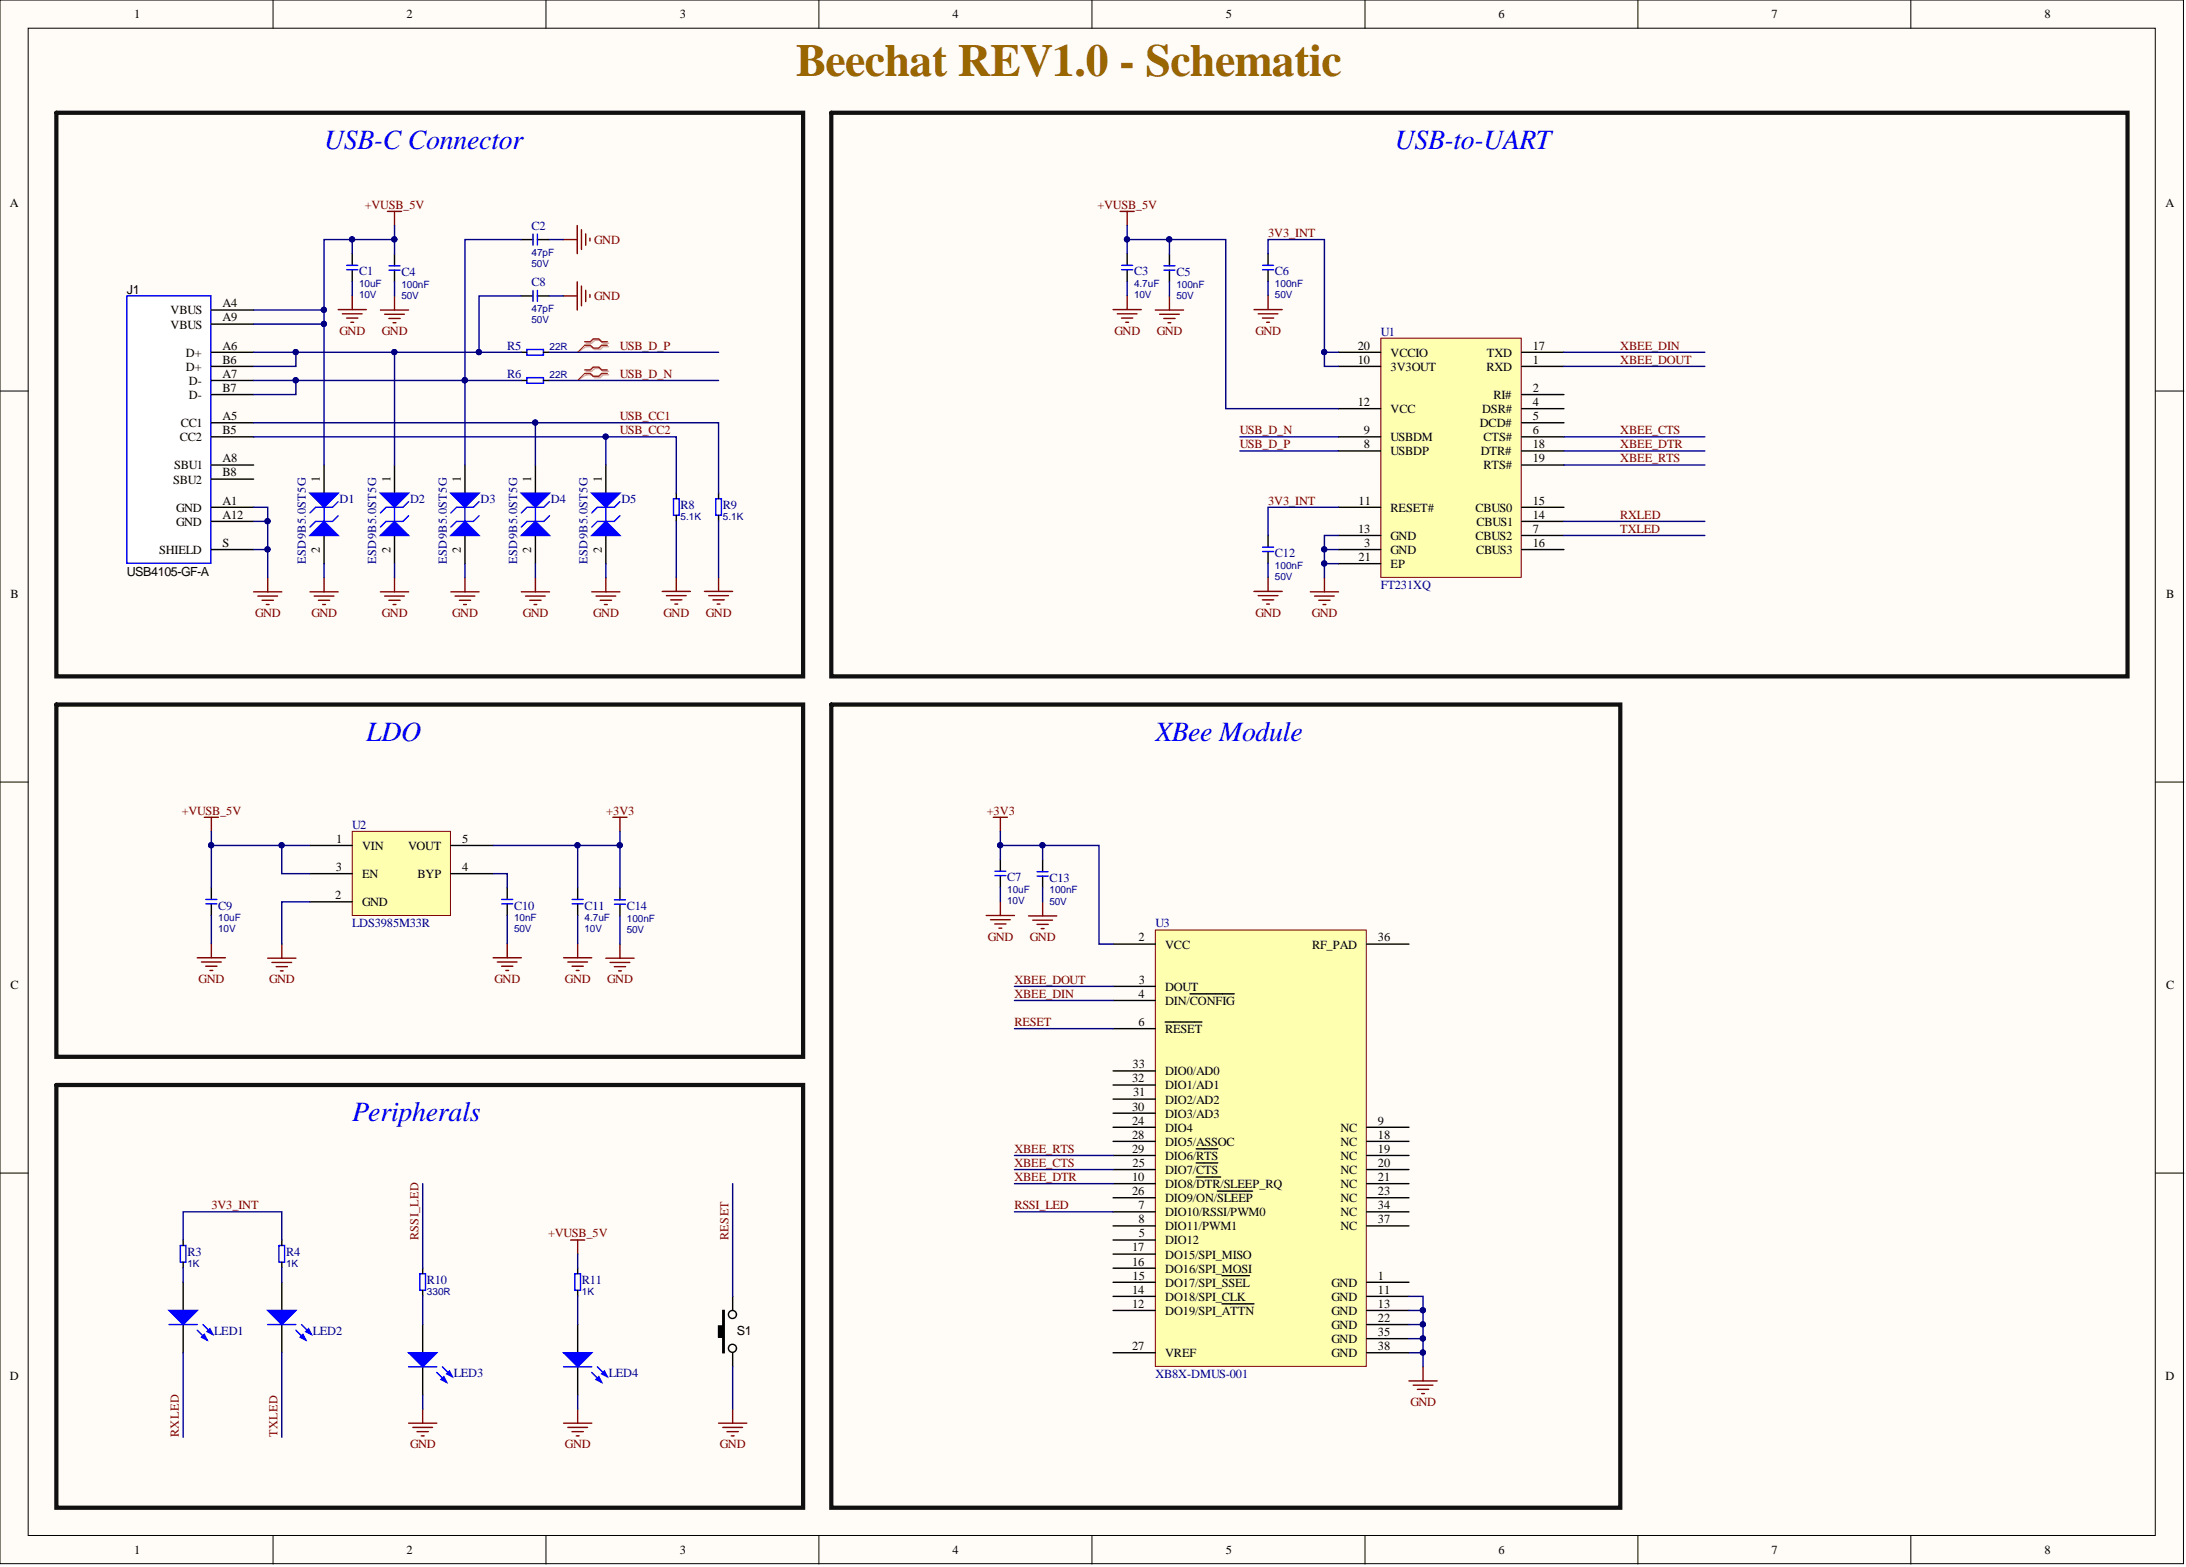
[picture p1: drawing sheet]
<svg xmlns="http://www.w3.org/2000/svg" width="393mm" height="282mm" viewBox="0 0 393 282" stroke-linecap="round" stroke-linejoin="round" font-family="sans-serif">
<g fill="#fffcf8" stroke="#000" stroke-width=".18">
<path d="M0 0h392.9v281.3h-392.9z"/>
<path d="M5.1 5.1h382.7v271.1h-382.7z"/>
</g>
<g fill="none" stroke="#000" stroke-width=".18">
<path d="M49.1 0v5.1M98.2 0v5.1M147.3 0v5.1M196.5 0v5.1M245.6 0v5.1M294.7 0v5.1M343.8 0v5.1M0 70.3h5.1M387.9 70.3h5.1M0 140.7h5.1M387.9 140.7h5.1M0 211h5.1"/>
<path d="M387.9 211h5.1M49.1 276.3v5M98.2 276.3v5M147.3 276.3v5M196.5 276.3v5M245.6 276.3v5M294.7 276.3v5M343.8 276.3v5"/>
</g>
<path d="M207.9 167.3h37.9v78.5h-37.9z" fill="#ffffb0" stroke="#800000" stroke-width=".18"/>
<g fill="none" stroke="#000" stroke-width=".25">
<path d="M200.3 169.8h7.6M200.3 177.4h7.6M200.3 180h7.6M214.1 178.8h1.4M215.6 178.8h1.5M217.2 178.8h1.5M218.8 178.8h1.7M220.6 178.8h1.5M245.9 169.8h7.6M200.3 185h7.6M200.3 197.7h7.6M200.3 195.2h7.6"/>
<path d="M200.3 192.6h7.6M209.7 183.8h2.7M212.5 183.8h1M213.6 183.8h1.3M215 183.8h1.3M200.3 218h7.6M200.3 202.8h7.6M200.3 212.9h7.6M200.3 205.3h7.6M200.3 207.8h7.6M200.3 210.4h7.6M200.3 215.4h7.6"/>
<path d="M200.3 200.2h7.6M215.2 211.7h1.6M215.2 209.2h1.4M215.2 206.7h2.8M216.7 209.2h1.3M216.9 211.7h1.2M218 209.2h1.1M218 206.7h1.1M218.2 211.7h1.4M219 214.3h1.1M220.2 214.3h1.2M221.5 214.3h1.3"/>
<path d="M222.9 214.3h1.2M224.2 214.3h1.2M245.9 218h7.6M245.9 202.8h7.6M245.9 212.9h7.6M245.9 205.3h7.6M245.9 207.8h7.6M245.9 210.4h7.6M245.9 215.4h7.6M200.3 230.7h7.6M200.3 223.1h7.6M200.3 220.5h7.6"/>
<path d="M200.3 233.2h7.6M200.3 235.7h7.6M200.3 228.1h7.6M200.3 225.6h7.6M219.9 234.5h2.8M219.9 229.5h1.1M221.1 229.5h1.1M222.3 229.5h1.2M222.8 234.5h1.2M223.6 229.5h1.2M224.1 234.5h1.5M245.9 230.7h7.6"/>
<path d="M245.9 220.5h7.6M245.9 233.2h7.6M245.9 235.7h7.6M245.9 238.3h7.6M200.3 243.3h7.6M245.9 243.3h7.6M245.9 240.8h7.6"/>
</g>
<path d="M22.8 53.2h15.2v48.1h-15.2z" fill="#fff" stroke="#00f" stroke-width=".25"/>
<g fill="none" stroke="#000" stroke-width=".25">
<path d="M38 55.8h7.6M38 58.3h7.6M38 76h7.6M38 63.4h7.6M38 68.4h7.6M38 78.6h7.6M38 65.9h7.6M38 71h7.6M38 91.3h7.6M38 83.6h7.6M38 93.8h7.6M38 86.2h7.6"/>
<path d="M38 98.9h7.6M58.3 83.6v5.1M58.3 96.3v5.1"/>
</g>
<path d="M55.8 88.7h5l-2.5 2.6z" fill="#00f"/>
<path d="M55.8 88.7h5l-2.5 2.6z" fill="none" stroke="#00f" stroke-width=".25"/>
<path d="M55.8 96.3l2.5-2.5 2.5 2.5z" fill="#00f"/>
<path d="M55.8 96.3l2.5-2.5 2.5 2.5zM58.3 91.3v2.5M60.8 90.2l-1 1.1h-3l-1 1M60.8 92.8l-1 1h-3l-1 1" fill="none" stroke="#00f" stroke-width=".25"/>
<path d="M55.8 106.5h5M56.5 107.2h3.6M57.3 108h2M58.1 108.7h.5M58.3 103.9v2.6" fill="none" stroke="#800000" stroke-width=".25"/>
<path d="M71 83.6v5.1M71 96.3v5.1" fill="none" stroke="#000" stroke-width=".25"/>
<path d="M68.5 88.7h5l-2.5 2.6z" fill="#00f"/>
<path d="M68.5 88.7h5l-2.5 2.6z" fill="none" stroke="#00f" stroke-width=".25"/>
<path d="M68.5 96.3l2.5-2.5 2.5 2.5z" fill="#00f"/>
<path d="M68.5 96.3l2.5-2.5 2.5 2.5zM71 91.3v2.5M73.5 90.2l-1 1.1h-3l-1 1M73.5 92.8l-1 1h-3l-1 1" fill="none" stroke="#00f" stroke-width=".25"/>
<path d="M68.5 106.5h5M69.2 107.2h3.6M70 108h2M70.7 108.7h.5M71 103.9v2.6" fill="none" stroke="#800000" stroke-width=".25"/>
<path d="M83.7 83.6v5.1M83.7 96.3v5.1" fill="none" stroke="#000" stroke-width=".25"/>
<path d="M81.1 88.7h5.1l-2.5 2.6z" fill="#00f"/>
<path d="M81.1 88.7h5.1l-2.5 2.6z" fill="none" stroke="#00f" stroke-width=".25"/>
<path d="M81.1 96.3l2.6-2.5 2.5 2.5z" fill="#00f"/>
<path d="M81.1 96.3l2.6-2.5 2.5 2.5zM83.7 91.3v2.5M86.2 90.2l-1 1.1h-3.1l-1 1M86.2 92.8l-1 1h-3.1l-1 1" fill="none" stroke="#00f" stroke-width=".25"/>
<path d="M81.1 106.5h5.1M81.9 107.2h3.5M82.6 108h2.1M83.4 108.7h.5M83.7 103.9v2.6" fill="none" stroke="#800000" stroke-width=".25"/>
<path d="M96.3 83.6v5.1M96.3 96.3v5.1" fill="none" stroke="#000" stroke-width=".25"/>
<path d="M93.8 88.7h5.1l-2.6 2.6z" fill="#00f"/>
<path d="M93.8 88.7h5.1l-2.6 2.6z" fill="none" stroke="#00f" stroke-width=".25"/>
<path d="M93.8 96.3l2.5-2.5 2.6 2.5z" fill="#00f"/>
<path d="M93.8 96.3l2.5-2.5 2.6 2.5zM96.3 91.3v2.5M98.9 90.2l-1 1.1h-3.1l-1 1M98.9 92.8l-1 1h-3.1l-1 1" fill="none" stroke="#00f" stroke-width=".25"/>
<path d="M93.8 106.5h5.1M94.6 107.2h3.5M95.3 108h2.1M96.1 108.7h.5M96.3 103.9v2.6" fill="none" stroke="#800000" stroke-width=".25"/>
<path d="M109 83.6v5.1M109 96.3v5.1" fill="none" stroke="#000" stroke-width=".25"/>
<path d="M106.5 88.7h5.1l-2.6 2.6z" fill="#00f"/>
<path d="M106.5 88.7h5.1l-2.6 2.6z" fill="none" stroke="#00f" stroke-width=".25"/>
<path d="M106.5 96.3l2.5-2.5 2.6 2.5z" fill="#00f"/>
<path d="M62.4 48.5h2M62.4 47.7h2M106.5 96.3l2.5-2.5 2.6 2.5zM109 91.3v2.5M111.6 90.2l-1.1 1.1h-3l-1 1M111.6 92.8l-1.1 1h-3l-1 1M121.2 89.7h1v3h-1zM128.8 89.7h1v3h-1z" fill="none" stroke="#00f" stroke-width=".25"/>
<g fill="none" stroke="#800000" stroke-width=".25">
<path d="M69.7 38h2.6M71 38v2.6M60.8 55.7h5.1M61.6 56.5h3.6M62.4 57.2h2M63.1 58h.5M63.4 53.2v2.5M45.6 106.5h5.1M46.4 107.2h3.5M47.2 108h2M47.9 108.7h.5M48.2 103.9v2.6"/>
<path d="M106.5 106.5h5.1M107.2 107.2h3.6M108 108h2M108.8 108.7h.5M109 103.9v2.6M119.2 106.4h5M119.9 107.1h3.6M120.7 107.9h2M121.4 108.7h.5M121.7 103.8v2.6M126.8 106.4h5M127.5 107.1h3.6"/>
<path d="M128.3 107.9h2M129 108.7h.6M129.3 103.8v2.6"/>
</g>
<path d="M63.4 45.6v2.1M63.4 48.5v2.1M121.7 88.7v1M121.7 92.7v1M129.3 88.7v1M129.3 92.7v1" fill="none" stroke="#000" stroke-width=".25"/>
<path d="M63.4 149.5h17.7v15.2h-17.7z" fill="#ffffb0" stroke="#800000" stroke-width=".18"/>
<g fill="none" stroke="#000" stroke-width=".25">
<path d="M202.8 45.6v2.1M202.8 48.5v2.1M93.8 63.4h1M93.8 68.4h1M97.8 63.4h1M97.8 68.4h1M55.8 152.1h7.6M55.8 157.2h7.6M81.1 152.1h7.6M81.1 157.2h7.6M55.8 162.2h7.6M33 230.7v5"/>
<path d="M33 238.3v5"/>
</g>
<path d="M10.1 20.3h134.4v101.4h-134.4z" fill="none" stroke="#101010" stroke-width=".76"/>
<path d="M201.8 48.5h2M201.8 47.7h2M94.8 62.9h3v1h-3zM94.8 67.9h3v1h-3z" fill="none" stroke="#00f" stroke-width=".25"/>
<path d="M201.6 38h2.5M202.8 38v2.6M200.3 55.7h5.1M201 56.5h3.6M201.8 57.2h2M202.6 58h.5M202.8 53.2v2.5" fill="none" stroke="#800000" stroke-width=".25"/>
<path d="M105.5 61.7h1l.5-.5h1l.5 .5h1M105.5 62.4h1l.5 .5h1l.5-.5h1M105.5 66.8h1l.5-.5h1l.5 .5h1M105.5 67.4h1l.5 .5h1l.5-.5h1" fill="none" stroke="#d0a19e" stroke-width=".25"/>
<path d="M105.5 62.4l-1.6 1M105.5 67.4l-1.6 1" fill="none" stroke="#d0a19e" stroke-width=".18"/>
<path d="M105.2 61.5h1l.5-.5h1l.6 .5h1M105.2 62.1h1l.5 .5h1l.6-.5h1M105.2 66.5h1l.5-.5h1l.6 .5h1M105.2 67.2h1l.5 .5h1l.6-.5h1" fill="none" stroke="#f00" stroke-width=".25"/>
<path d="M105.2 62.1l-1.3 1.3M105.2 67.2l-1.3 1.2" fill="none" stroke="#f00" stroke-width=".18"/>
<path d="M30.4 235.7h5.1l-2.5 2.6z" fill="#00f"/>
<path d="M30.4 235.7h5.1l-2.5 2.6zM35.5 239.3l1.8 1.7" fill="none" stroke="#00f" stroke-width=".25"/>
<path d="M36.3 240.5l.5-.5 .5 1z" fill="#00f"/>
<path d="M30.4 238.3h5.1M36.5 238.3l1.8 1.7M36.3 240.5l.5-.5 .5 1z" fill="none" stroke="#00f" stroke-width=".25"/>
<path d="M37.3 239.5l.5-.5 .5 1z" fill="#00f"/>
<path d="M37.3 239.5l.5-.5 .5 1z" fill="none" stroke="#00f" stroke-width=".25"/>
<path d="M50.7 230.7v5M50.7 238.3v5" fill="none" stroke="#000" stroke-width=".25"/>
<path d="M48.2 235.7h5l-2.5 2.6z" fill="#00f"/>
<path d="M48.2 235.7h5l-2.5 2.6zM53.2 239.3l1.8 1.7" fill="none" stroke="#00f" stroke-width=".25"/>
<path d="M54 240.5l.5-.5 .5 1z" fill="#00f"/>
<path d="M48.2 238.3h5M54.3 238.3l1.7 1.7M54 240.5l.5-.5 .5 1z" fill="none" stroke="#00f" stroke-width=".25"/>
<path d="M55 239.5l.5-.5 .5 1z" fill="#00f"/>
<path d="M179 157.5h2M179 156.7h2M37 162.6h2M37 161.8h2M90.3 162.6h2M90.3 161.8h2M103 162.6h1.9M103 161.8h1.9M32.5 224h1v3h-1zM50.2 224h1v3h-1zM55 239.5l.5-.5 .5 1zM75.6 229.1h1v3h-1z" fill="none" stroke="#00f" stroke-width=".25"/>
<g fill="none" stroke="#000" stroke-width=".25">
<path d="M38 159.7v2.1M91.3 159.7v2.1M103.9 159.7v2.1M180 154.6v2.1M180 157.5v2.1M38 162.6v2.1M91.3 162.6v2.1M103.9 162.6v2.1M33 223.1v.9M33 227v1M50.7 223.1v.9M50.7 227v1"/>
<path d="M76.1 228.1v1M76.1 232.1v1M76.1 238.3v5M76.1 245.9v5"/>
</g>
<path d="M149.6 20.3h233.2v101.4h-233.2zM10.1 126.7h134.4v63.4h-134.4zM149.6 126.7h142v144.5h-142zM10.1 195.2h134.4v76h-134.4z" fill="none" stroke="#101010" stroke-width=".76"/>
<g fill="none" stroke="#800000" stroke-width=".25">
<path d="M36.8 147h2.5M38 147v2.5M110.3 147h2.5M111.6 147v2.5M178.7 147h2.6M180 147v2.5M35.5 172.3h5.1M36.3 173h3.5M37 173.8h2M37.8 174.6h.5M38 169.7v2.6M48.2 172.4h5"/>
<path d="M48.9 173.1h3.6M49.7 173.9h2M50.5 174.6h.5M50.7 169.8v2.6M88.7 172.3h5.1M89.5 173h3.5M90.3 173.8h2M91 174.6h.5M91.3 169.7v2.6M101.4 172.3h5.1M102.2 173h3.5M102.9 173.8h2.1"/>
<path d="M103.7 174.6h.5M103.9 169.7v2.6M177.5 164.7h5M178.2 165.4h3.6M179 166.2h2M179.8 167h.5M180 162.1v2.6M253.5 248.4h5.1M254.3 249.2h3.5M255 249.9h2.1M255.8 250.7h.5M256.1 245.9v2.5"/>
</g>
<path d="M73.5 243.3h5.1l-2.5 2.6z" fill="#00f"/>
<path d="M73.5 243.3h5.1l-2.5 2.6zM78.6 246.9l1.8 1.8" fill="none" stroke="#00f" stroke-width=".25"/>
<path d="M79.4 248.1l.5-.5 .5 1.1z" fill="#00f"/>
<path d="M73.5 245.9h5.1M79.4 248.1l.5-.5 .5 1.1zM79.6 245.9l1.8 1.7" fill="none" stroke="#00f" stroke-width=".25"/>
<path d="M80.4 247.1l.5-.5 .5 1z" fill="#00f"/>
<path d="M103.4 229.1h1.1v3h-1.1zM80.4 247.1l.5-.5 .5 1z" fill="none" stroke="#00f" stroke-width=".25"/>
<path d="M73.5 256h5.1M74.3 256.8h3.5M75 257.5h2.1M75.8 258.3h.5M76.1 253.5v2.5" fill="none" stroke="#800000" stroke-width=".25"/>
<path d="M103.9 228.1v1M103.9 232.1v1M103.9 238.3v5M103.9 245.9v5" fill="none" stroke="#000" stroke-width=".25"/>
<path d="M101.4 243.3h5.1l-2.6 2.6z" fill="#00f"/>
<path d="M101.4 243.3h5.1l-2.6 2.6zM106.5 246.9l1.8 1.8" fill="none" stroke="#00f" stroke-width=".25"/>
<path d="M107.2 248.1l.5-.5 .6 1.1z" fill="#00f"/>
<path d="M101.4 245.9h5.1M107.2 248.1l.5-.5 .6 1.1zM107.5 245.9l1.8 1.7" fill="none" stroke="#00f" stroke-width=".25"/>
<path d="M108.3 247.1l.5-.5 .5 1z" fill="#00f"/>
<path d="M108.3 247.1l.5-.5 .5 1z" fill="none" stroke="#00f" stroke-width=".25"/>
<path d="M102.7 223.1h2.5M103.9 223.1v2.5M101.4 256h5.1M102.2 256.8h3.5M102.9 257.5h2.1M103.7 258.3h.5M103.9 253.5v2.5M129.3 256h5.1M130.1 256.8h3.5M130.8 257.5h2M131.6 258.3h.5M131.8 253.5v2.5" fill="none" stroke="#800000" stroke-width=".25"/>
<g fill="none" stroke="#000" stroke-width=".25">
<path d="M130.1 235.7h.2v7.6h-.2v-2.8h-.8v-2h.8zM131.8 233.2v2.5M131.8 243.3v2.6"/>
<circle cx="131.8" cy="236.4" r=".72"/>
<circle cx="131.8" cy="242.5" r=".72"/>
</g>
<path d="M130.1 235.7h.2v7.6h-.2v-2.8h-.8v-2h.8z" fill-rule="evenodd" fill="#000"/>
<path d="M248.5 60.8h25.2v43h-25.2z" fill="#ffffb0" stroke="#800000" stroke-width=".18"/>
<g fill="none" stroke="#000" stroke-width=".25">
<path d="M71 45.7v2.1M71 48.6v2.1M93.8 53.2h2.1M93.8 43.1h2.1M96.7 53.2h2.1M96.7 43.1h2.1M210.4 45.7v2.1M210.4 48.6v2.1M228.2 45.6v2.1M228.2 48.5v2.1M240.9 65.9h7.6M240.9 73.5h7.6"/>
<path d="M240.9 78.6h7.6M240.9 63.4h7.6M273.8 65.9h7.6M273.8 71h7.6M273.8 73.5h7.6M273.8 76h7.6M273.8 78.6h7.6M273.8 63.4h7.6M228.2 96.3v2.1M228.2 99.2v2.1M240.9 98.9h7.6M240.9 96.3h7.6"/>
<path d="M240.9 81.1h7.6M240.9 91.3h7.6M273.8 98.9h7.6M273.8 96.3h7.6M273.8 81.1h7.6M273.8 91.3h7.6M273.8 93.8h7.6M273.8 83.6h7.6M240.9 101.4h7.6M111.6 159.8v2.1M187.6 154.7v2.1M187.6 157.6v2.1"/>
<path d="M111.6 162.7v2.1"/>
</g>
<g fill="none" stroke="#800000" stroke-width=".25">
<path d="M68.5 55.8h5M69.2 56.5h3.6M70 57.3h2M70.7 58h.5M71 53.2v2.6M101.3 43.1h2.6M101.3 53.2h2.6M103.9 40.6v5M103.9 50.7v5.1M104.6 41.3v3.6M104.6 51.5v3.5M105.4 42.1v2"/>
<path d="M105.4 52.2v2M106.2 42.8v.5M106.2 53v.5M207.9 55.8h5.1M208.7 56.5h3.5M209.4 57.3h2M210.2 58h.5M210.4 53.2v2.6M225.6 55.7h5.1M226.4 56.5h3.5M227.2 57.2h2M227.9 58h.5"/>
<path d="M228.2 53.2v2.5M225.6 106.4h5.1M226.4 107.1h3.5M227.2 107.9h2M227.9 108.7h.5M228.2 103.8v2.6M235.8 106.5h5.1M236.5 107.2h3.6M237.3 108h2M238.1 108.7h.5M238.3 103.9v2.6M109 172.4h5.1"/>
<path d="M109.8 173.1h3.5M110.5 173.9h2.1M111.3 174.6h.5M111.6 169.8v2.6M185.1 164.8h5M185.8 165.5h3.6M186.6 166.3h2M187.4 167h.5M187.6 162.2v2.6"/>
</g>
<g fill="none" stroke="#00f" stroke-width=".25">
<path d="M70 48.6h2M70 47.8h2M95.9 42.1v2M95.9 52.2v2M96.7 42.1v2M96.7 52.2v2M209.4 48.6h2M209.4 47.8h2M227.2 48.5h2M227.2 47.7h2M227.2 99.2h2M227.2 98.4h2"/>
<path d="M186.6 157.6h2M186.6 156.8h2M110.6 162.7h1.9M110.6 161.9h1.9"/>
</g>
<g fill="none" stroke="#000080" stroke-width=".25">
<path d="M58.3 55.8v2.5h-12.7M58.3 58.3v25.3M63.4 43.1h7.6v2.6M63.4 45.6v-2.5h-5.1v12.7h-12.7M63.4 50.6v2.6M71 40.6v2.5M71 50.7v2.5M93.8 53.2h-7.6v10.2M93.8 43.1h-10.1v25.3h10.1M98.8 53.2h2.5M98.8 43.1h2.5M202.8 45.6v-2.5h7.6v2.6"/>
<path d="M202.8 40.6v2.5M202.8 50.6v2.6M210.4 43.1h10.2v30.4h20.3M210.4 50.7v2.5M228.2 45.6v-2.5h10.1v20.3h2.6M228.2 50.6v2.6M45.6 78.6h63.4v5M45.6 76h50.7v7.6M45.6 68.4h38.1v15.2M45.6 63.4h25.4v20.2M53.2 68.4v2.6h-7.6M53.2 63.4v2.5h-7.6"/>
<path d="M71 63.4h22.8M96.3 76h33v12.7M98.8 68.4h30.5M98.8 63.4h30.5M109 78.6h12.7v10.1M223.1 78.6h17.8M238.3 63.4v2.5h2.6M281.4 63.4h25.4M281.4 65.9h25.4M281.4 78.6h25.4M45.6 91.3h2.6v2.5M45.6 98.9h2.6v5"/>
<path d="M45.6 93.8h2.6v5.1M121.7 93.7v10.1M129.3 93.7v10.1M223.1 81.1h17.8M238.3 98.9h2.6M240.9 91.3h-12.7v5M240.9 96.3h-2.6v5.1M281.4 83.6h25.4M281.4 81.1h25.4M281.4 93.8h25.4M281.4 96.3h25.4M58.3 101.4v2.5"/>
<path d="M71 101.4v2.5M83.7 101.4v2.5M96.3 101.4v2.5M109 101.4v2.5M228.2 101.3v2.5M240.9 101.4h-2.6v2.5M38 149.5v2.6M50.7 152.1v5.1h5.1M55.8 152.1h-17.8v7.6M88.7 157.2h2.6v2.5M88.7 152.1h22.9v7.7M103.9 152.1v7.6"/>
<path d="M111.6 149.5v2.6M180 149.5v2.6h7.6M180 152.1v2.5M180 159.6v2.5M187.6 154.7v-2.6h10.2v17.7h2.5M187.6 159.7v2.5M38 164.7v5M55.8 162.2h-5.1v7.6M91.3 164.7v5M103.9 164.7v5M111.6 164.8v5M182.5 177.4h17.8"/>
<path d="M182.5 180h17.8M182.5 185h17.8M76.1 212.9v15.2M131.8 212.9v20.3M182.5 207.8h17.8M182.5 210.4h17.8M182.5 212.9h17.8M182.5 218h17.8M33 223.1v-5.1h17.7v5.1M33 228v2.7M50.7 228v2.7M76.1 233.1v5.2"/>
<path d="M103.9 225.6v2.5M103.9 233.1v5.2M253.5 238.3h2.6v2.5M253.5 235.7h2.6v2.6M253.5 233.2h2.6v2.5M33 243.3v15.2M50.7 243.3v15.2M76.1 250.9v2.6M103.9 250.9v2.6M131.8 245.9v7.6M253.5 243.3h2.6v2.6M253.5 240.8h2.6v2.5"/>
</g>
<g fill="#000080" stroke="#000080" stroke-width=".18">
<circle cx="48.1" cy="93.7" r=".47"/>
<circle cx="48.1" cy="98.8" r=".47"/>
<circle cx="53.2" cy="68.4" r=".47"/>
<circle cx="53.2" cy="63.3" r=".47"/>
<circle cx="58.3" cy="58.3" r=".47"/>
<circle cx="58.3" cy="55.7" r=".47"/>
<circle cx="109" cy="78.5" r=".47"/>
<circle cx="96.3" cy="76" r=".47"/>
<circle cx="70.9" cy="43.1" r=".47"/>
<circle cx="63.3" cy="43.1" r=".47"/>
<circle cx="83.6" cy="68.4" r=".47"/>
<circle cx="103.9" cy="152" r=".47"/>
<circle cx="38" cy="152" r=".47"/>
<circle cx="111.5" cy="152" r=".47"/>
<circle cx="50.7" cy="152" r=".47"/>
<circle cx="256" cy="243.3" r=".47"/>
<circle cx="256" cy="240.8" r=".47"/>
<circle cx="256" cy="238.2" r=".47"/>
<circle cx="256" cy="235.7" r=".47"/>
<circle cx="70.9" cy="63.3" r=".47"/>
<circle cx="180" cy="152" r=".47"/>
<circle cx="187.6" cy="152" r=".47"/>
<circle cx="238.3" cy="101.4" r=".47"/>
<circle cx="238.3" cy="98.8" r=".47"/>
<circle cx="238.3" cy="63.3" r=".47"/>
<circle cx="202.8" cy="43.1" r=".47"/>
<circle cx="210.4" cy="43.1" r=".47"/>
<circle cx="86.2" cy="63.3" r=".47"/>
</g>
<text font-size="8.2" fill="#960" x="143.2" y="13.7">Beechat REV1.0 - Schematic</text>
<g font-size="5" fill="#00f">
<text x="58.3" y="26.8">USB-C Connector</text>
<text x="251" y="26.8">USB-to-UART</text>
<text x="65.9" y="133.2">LDO</text>
<text x="207.9" y="133.2">XBee Module</text>
<text x="63.4" y="201.7">Peripherals</text>
</g>
<g font-size="2.3">
<text x="22.8" y="52.9">J1</text>
<text x="22.8" y="103.6">USB4105-GF-A</text>
<text x="132.6" y="240.2">S1</text>
</g>
<g font-size="2.2">
<text x="24.2" y="3.3">1</text>
<text x="73.2" y="3.3">2</text>
<text x="122.4" y="3.3">3</text>
<text x="171.4" y="3.3">4</text>
<text x="220.6" y="3.3">5</text>
<text x="269.7" y="3.3">6</text>
<text x="318.8" y="3.3">7</text>
<text x="367.9" y="3.3">8</text>
<text x="1.8" y="37.2">A</text>
<text x="389.7" y="37.2">A</text>
<text x="30.7" y="56.6">VBUS</text>
<text x="30.7" y="59.1">VBUS</text>
<text x="40.1" y="55.3">A4</text>
<text x="40.1" y="57.8">A9</text>
<text x="33.5" y="64.2">D+</text>
<text x="40.1" y="62.9">A6</text>
<text x="40.1" y="65.4">B6</text>
<text x="244.3" y="65.4">10</text>
<text x="244.3" y="62.9">20</text>
<text x="250.2" y="64.2">VCCIO</text>
<text x="267.5" y="64.2">TXD</text>
<text x="275.8" y="65.4">1</text>
<text x="275.8" y="62.9">17</text>
<text x="33.5" y="66.7">D+</text>
<text x="34" y="69.2">D-</text>
<text x="34" y="71.8">D-</text>
<text x="40.1" y="68">A7</text>
<text x="40.1" y="70.5">B7</text>
<text x="250.2" y="66.7">3V3OUT</text>
<text x="267.5" y="66.7">RXD</text>
<text x="268.7" y="71.8">RI#</text>
<text x="275.8" y="70.5">2</text>
<text x="32.5" y="76.8">CC1</text>
<text x="40.1" y="75.6">A5</text>
<text x="244.3" y="73">12</text>
<text x="250.2" y="74.3">VCC</text>
<text x="266.3" y="76.8">DCD#</text>
<text x="266.7" y="74.3">DSR#</text>
<text x="275.8" y="73">4</text>
<text x="275.8" y="75.6">5</text>
<text x="32.4" y="79.4">CC2</text>
<text x="40.1" y="83.2">A8</text>
<text x="40.1" y="78.1">B5</text>
<text x="245.4" y="80.6">8</text>
<text x="245.4" y="78.1">9</text>
<text x="250.2" y="81.9">USBDP</text>
<text x="250.2" y="79.4">USBDM</text>
<text x="266.5" y="81.9">DTR#</text>
<text x="267" y="79.4">CTS#</text>
<text x="275.8" y="78.1">6</text>
<text x="275.8" y="80.6">18</text>
<text x="275.8" y="83.2">19</text>
<text x="31.2" y="87">SBU2</text>
<text x="31.4" y="84.4">SBU1</text>
<text x="40.1" y="85.7">B8</text>
<text x="57.6" y="86.7" transform="rotate(-90 57.6 86.7)">1</text>
<text x="70.2" y="86.7" transform="rotate(-90 70.2 86.7)">1</text>
<text x="82.9" y="86.7" transform="rotate(-90 82.9 86.7)">1</text>
<text x="95.6" y="86.7" transform="rotate(-90 95.6 86.7)">1</text>
<text x="108.3" y="86.7" transform="rotate(-90 108.3 86.7)">1</text>
<text x="267" y="84.4">RTS#</text>
<text x="31.7" y="92">GND</text>
<text x="31.7" y="94.6">GND</text>
<text x="40.1" y="90.8">A1</text>
<text x="40.1" y="93.3">A12</text>
<text x="244.4" y="95.8">13</text>
<text x="244.5" y="90.8">11</text>
<text x="250.2" y="92">RESET#</text>
<text x="265.5" y="92">CBUS0</text>
<text x="265.7" y="94.6">CBUS1</text>
<text x="275.8" y="95.8">7</text>
<text x="275.8" y="93.3">14</text>
<text x="275.8" y="90.8">15</text>
<text x="28.6" y="99.7">SHIELD</text>
<text x="40.1" y="98.4">S</text>
<text x="57.6" y="99.4" transform="rotate(-90 57.6 99.4)">2</text>
<text x="70.2" y="99.4" transform="rotate(-90 70.2 99.4)">2</text>
<text x="82.9" y="99.4" transform="rotate(-90 82.9 99.4)">2</text>
<text x="95.6" y="99.4" transform="rotate(-90 95.6 99.4)">2</text>
<text x="108.3" y="99.4" transform="rotate(-90 108.3 99.4)">2</text>
<text x="244.5" y="100.9">21</text>
<text x="245.5" y="98.4">3</text>
<text x="250.2" y="99.7">GND</text>
<text x="250.2" y="97.1">GND</text>
<text x="265.5" y="97.1">CBUS2</text>
<text x="265.6" y="99.7">CBUS3</text>
<text x="275.8" y="98.4">16</text>
<text x="1.9" y="107.5">B</text>
<text x="250.2" y="102.2">EP</text>
<text x="389.8" y="107.5">B</text>
<text x="60.5" y="151.6">1</text>
<text x="65.2" y="152.9">VIN</text>
<text x="73.4" y="152.9">VOUT</text>
<text x="83.2" y="151.6">5</text>
<text x="60.3" y="161.7">2</text>
<text x="60.4" y="156.7">3</text>
<text x="65.2" y="157.9">EN</text>
<text x="75.1" y="157.9">BYP</text>
<text x="83.2" y="156.7">4</text>
<text x="65.2" y="163">GND</text>
<text x="204.8" y="169.4">2</text>
<text x="209.7" y="170.6">VCC</text>
<text x="236.1" y="170.6">RF_PAD</text>
<text x="247.9" y="169.4">36</text>
<text x="1.9" y="177.8">C</text>
<text x="204.8" y="179.5">4</text>
<text x="204.9" y="177">3</text>
<text x="209.7" y="178.2">DOUT</text>
<text x="389.8" y="177.8">C</text>
<text x="204.8" y="184.6">6</text>
<text x="209.7" y="180.8">DIN/CONFIG</text>
<text x="209.7" y="185.8">RESET</text>
<text x="203.7" y="194.7">32</text>
<text x="203.8" y="192.2">33</text>
<text x="203.9" y="197.2">31</text>
<text x="209.7" y="196">DIO1/AD1</text>
<text x="209.7" y="193.4">DIO0/AD0</text>
<text x="203.7" y="202.3">24</text>
<text x="203.7" y="199.8">30</text>
<text x="209.7" y="203.6">DIO4</text>
<text x="209.7" y="201">DIO3/AD3</text>
<text x="209.7" y="198.5">DIO2/AD2</text>
<text x="241.2" y="203.6">NC</text>
<text x="247.9" y="202.3">9</text>
<text x="203.7" y="204.8">28</text>
<text x="203.7" y="207.4">29</text>
<text x="203.8" y="209.9">25</text>
<text x="209.7" y="206.1">DIO5/ASSOC</text>
<text x="209.7" y="208.6">DIO6/RTS</text>
<text x="241.2" y="206.1">NC</text>
<text x="241.2" y="208.6">NC</text>
<text x="247.9" y="204.8">18</text>
<text x="247.9" y="207.4">19</text>
<text x="247.9" y="209.9">20</text>
<text x="203.7" y="212.4">10</text>
<text x="203.7" y="215">26</text>
<text x="209.7" y="213.7">DIO8/DTR/SLEEP_RQ</text>
<text x="209.7" y="211.2">DIO7/CTS</text>
<text x="241.2" y="211.2">NC</text>
<text x="241.2" y="213.7">NC</text>
<text x="247.9" y="212.4">21</text>
<text x="247.9" y="215">23</text>
<text x="204.8" y="217.5">7</text>
<text x="204.8" y="220">8</text>
<text x="209.7" y="218.8">DIO10/RSSI/PWM0</text>
<text x="209.7" y="221.3">DIO11/PWM1</text>
<text x="209.7" y="216.2">DIO9/ON/SLEEP</text>
<text x="241.2" y="216.2">NC</text>
<text x="241.2" y="218.8">NC</text>
<text x="241.2" y="221.3">NC</text>
<text x="247.9" y="217.5">34</text>
<text x="247.9" y="220">37</text>
<text x="203.7" y="227.6">16</text>
<text x="203.7" y="225.1">17</text>
<text x="204.9" y="222.6">5</text>
<text x="209.7" y="223.8">DIO12</text>
<text x="209.7" y="226.4">DO15/SPI_MISO</text>
<text x="203.7" y="232.7">14</text>
<text x="203.8" y="230.2">15</text>
<text x="209.7" y="234">DO18/SPI_CLK</text>
<text x="209.7" y="231.5">DO17/SPI_SSEL</text>
<text x="209.7" y="228.9">DO16/SPI_MOSI</text>
<text x="239.6" y="231.5">GND</text>
<text x="239.6" y="234">GND</text>
<text x="247.9" y="230.2">1</text>
<text x="247.9" y="232.7">11</text>
<text x="203.7" y="235.3">12</text>
<text x="209.7" y="236.5">DO19/SPI_ATTN</text>
<text x="239.6" y="236.5">GND</text>
<text x="239.6" y="239.1">GND</text>
<text x="247.9" y="235.3">13</text>
<text x="247.9" y="237.8">22</text>
<text x="203.7" y="242.9">27</text>
<text x="209.7" y="244.1">VREF</text>
<text x="239.6" y="241.6">GND</text>
<text x="239.6" y="244.1">GND</text>
<text x="247.9" y="240.3">35</text>
<text x="247.9" y="242.9">38</text>
<text x="1.8" y="248.2">D</text>
<text x="389.7" y="248.2">D</text>
<text x="24.2" y="279.6">1</text>
<text x="73.2" y="279.6">2</text>
<text x="122.4" y="279.6">3</text>
<text x="171.4" y="279.6">4</text>
<text x="220.6" y="279.6">5</text>
<text x="269.7" y="279.6">6</text>
<text x="318.8" y="279.6">7</text>
<text x="367.9" y="279.6">8</text>
</g>
<g font-size="2.2" fill="#800000">
<text x="65.7" y="37.6">+VUSB_5V</text>
<text x="197.5" y="37.6">+VUSB_5V</text>
<text x="106.9" y="43.9">GND</text>
<text x="228.2" y="42.6">3V3_INT</text>
<text x="106.9" y="54">GND</text>
<text x="61.1" y="60.2">GND</text>
<text x="68.7" y="60.3">GND</text>
<text x="111.6" y="62.9">USB_D_P</text>
<text x="200.5" y="60.2">GND</text>
<text x="208.1" y="60.3">GND</text>
<text x="225.9" y="60.2">GND</text>
<text x="291.6" y="62.9">XBEE_DIN</text>
<text x="291.6" y="65.4">XBEE_DOUT</text>
<text x="111.6" y="68">USB_D_N</text>
<text x="111.6" y="75.6">USB_CC1</text>
<text x="111.6" y="78.1">USB_CC2</text>
<text x="223.1" y="78.1">USB_D_N</text>
<text x="223.1" y="80.6">USB_D_P</text>
<text x="291.6" y="78.1">XBEE_CTS</text>
<text x="291.6" y="83.2">XBEE_RTS</text>
<text x="291.6" y="80.6">XBEE_DTR</text>
<text x="228.2" y="90.8">3V3_INT</text>
<text x="291.6" y="93.3">RXLED</text>
<text x="291.6" y="95.8">TXLED</text>
<text x="45.9" y="111">GND</text>
<text x="56" y="111">GND</text>
<text x="68.7" y="111">GND</text>
<text x="81.4" y="111">GND</text>
<text x="94.1" y="111">GND</text>
<text x="106.7" y="111">GND</text>
<text x="119.4" y="110.9">GND</text>
<text x="127" y="110.9">GND</text>
<text x="225.9" y="110.9">GND</text>
<text x="236" y="111">GND</text>
<text x="32.7" y="146.5">+VUSB_5V</text>
<text x="109.1" y="146.5">+3V3</text>
<text x="177.5" y="146.5">+3V3</text>
<text x="177.7" y="169.2">GND</text>
<text x="185.3" y="169.3">GND</text>
<text x="35.7" y="176.8">GND</text>
<text x="48.4" y="176.9">GND</text>
<text x="89" y="176.8">GND</text>
<text x="101.7" y="176.8">GND</text>
<text x="109.3" y="176.9">GND</text>
<text x="182.5" y="179.5">XBEE_DIN</text>
<text x="182.5" y="177">XBEE_DOUT</text>
<text x="182.5" y="184.6">RESET</text>
<text x="182.5" y="209.9">XBEE_CTS</text>
<text x="182.5" y="207.4">XBEE_RTS</text>
<text x="182.5" y="212.4">XBEE_DTR</text>
<text x="38" y="217.5">3V3_INT</text>
<text x="182.5" y="217.5">RSSI_LED</text>
<text x="75.3" y="223.1" transform="rotate(-90 75.3 223.1)">RSSI_LED</text>
<text x="98.6" y="222.6">+VUSB_5V</text>
<text x="131.1" y="223.1" transform="rotate(-90 131.1 223.1)">RESET</text>
<text x="253.8" y="252.9">GND</text>
<text x="32.2" y="258.5" transform="rotate(-90 32.2 258.5)">RXLED</text>
<text x="50" y="258.5" transform="rotate(-90 50 258.5)">TXLED</text>
<text x="73.8" y="260.5">GND</text>
<text x="101.7" y="260.5">GND</text>
<text x="129.6" y="260.5">GND</text>
</g>
<g font-size="2.2" fill="#000080">
<text x="95.7" y="41.4">C2</text>
<text x="64.6" y="49.5">C1</text>
<text x="72.2" y="49.6">C4</text>
<text x="95.7" y="51.5">C8</text>
<text x="204.1" y="49.5">C3</text>
<text x="211.7" y="49.6">C5</text>
<text x="229.4" y="49.5">C6</text>
<text x="91.3" y="62.9">R5</text>
<text x="248.5" y="60.4">U1</text>
<text x="91.3" y="68">R6</text>
<text x="61.1" y="90.5">D1</text>
<text x="73.8" y="90.5">D2</text>
<text x="86.5" y="90.5">D3</text>
<text x="99.1" y="90.5">D4</text>
<text x="111.8" y="90.5">D5</text>
<text x="122.5" y="91.5">R8</text>
<text x="130.1" y="91.5">R9</text>
<text x="55" y="101.4" transform="rotate(-90 55 101.4)">ESD9B5.0ST5G</text>
<text x="67.7" y="101.4" transform="rotate(-90 67.7 101.4)">ESD9B5.0ST5G</text>
<text x="80.4" y="101.4" transform="rotate(-90 80.4 101.4)">ESD9B5.0ST5G</text>
<text x="93.1" y="101.4" transform="rotate(-90 93.1 101.4)">ESD9B5.0ST5G</text>
<text x="105.7" y="101.4" transform="rotate(-90 105.7 101.4)">ESD9B5.0ST5G</text>
<text x="229.4" y="100.2">C12</text>
<text x="248.5" y="106">FT231XQ</text>
<text x="63.4" y="149.1">U2</text>
<text x="181.2" y="158.5">C7</text>
<text x="188.9" y="158.6">C13</text>
<text x="39.3" y="163.6">C9</text>
<text x="63.4" y="166.8">LDS3985M33R</text>
<text x="92.5" y="163.6">C10</text>
<text x="105.2" y="163.6">C11</text>
<text x="112.8" y="163.7">C14</text>
<text x="207.9" y="166.8">U3</text>
<text x="33.7" y="225.8">R3</text>
<text x="51.5" y="225.8">R4</text>
<text x="76.8" y="230.9">R10</text>
<text x="104.7" y="230.9">R11</text>
<text x="38.5" y="240.1">LED1</text>
<text x="56.3" y="240.1">LED2</text>
<text x="81.6" y="247.7">LED3</text>
<text x="109.5" y="247.7">LED4</text>
<text x="207.9" y="247.9">XB8X-DMUS-001</text>
</g>
<g font-size="1.8" fill="#000080">
<text x="95.7" y="46">47pF</text>
<text x="95.7" y="48">50V</text>
<text x="64.6" y="51.6">10uF</text>
<text x="64.6" y="53.7">10V</text>
<text x="72.2" y="51.7">100nF</text>
<text x="72.2" y="53.7">50V</text>
<text x="204.1" y="51.6">4.7uF</text>
<text x="204.1" y="53.7">10V</text>
<text x="211.7" y="51.7">100nF</text>
<text x="211.7" y="53.7">50V</text>
<text x="229.4" y="51.6">100nF</text>
<text x="229.4" y="53.7">50V</text>
<text x="95.7" y="56.1">47pF</text>
<text x="95.7" y="58.1">50V</text>
<text x="98.9" y="63">22R</text>
<text x="98.9" y="68">22R</text>
<text x="122.5" y="93.6">5.1K</text>
<text x="130.1" y="93.6">5.1K</text>
<text x="229.4" y="102.3">100nF</text>
<text x="229.4" y="104.4">50V</text>
<text x="181.2" y="160.6">10uF</text>
<text x="188.9" y="160.7">100nF</text>
<text x="39.3" y="165.7">10uF</text>
<text x="39.3" y="167.7">10V</text>
<text x="92.5" y="165.7">10nF</text>
<text x="92.5" y="167.7">50V</text>
<text x="105.2" y="165.7">4.7uF</text>
<text x="105.2" y="167.7">10V</text>
<text x="112.8" y="165.8">100nF</text>
<text x="112.8" y="167.8">50V</text>
<text x="181.2" y="162.7">10V</text>
<text x="188.9" y="162.7">50V</text>
<text x="33.7" y="227.9">1K</text>
<text x="51.5" y="227.9">1K</text>
<text x="76.8" y="233">330R</text>
<text x="104.7" y="233">1K</text>
</g>
</svg>
